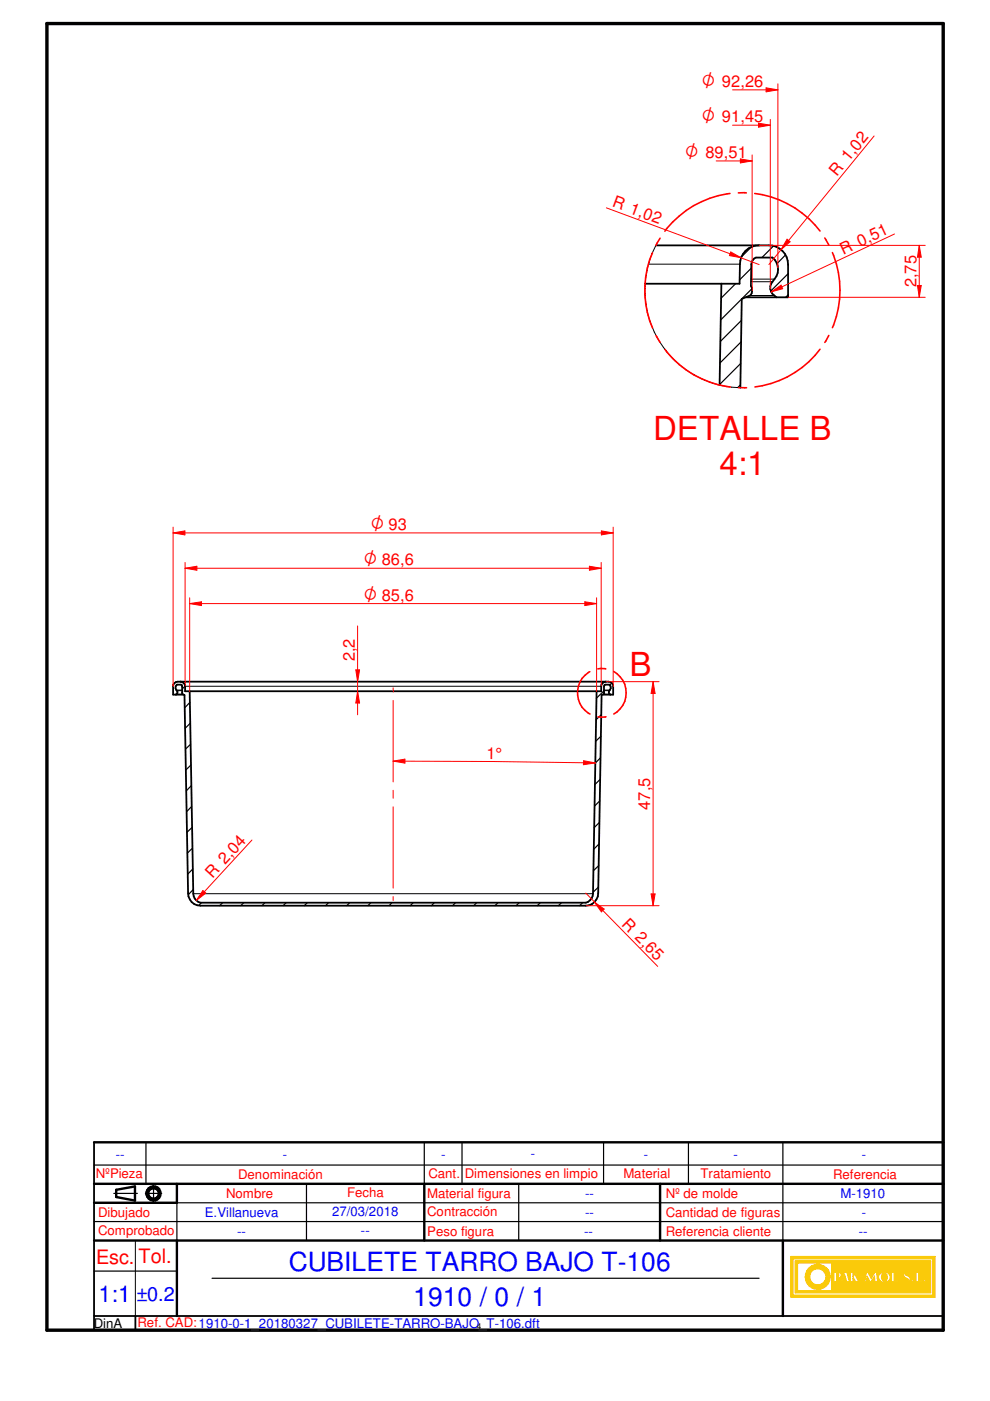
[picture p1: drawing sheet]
<svg xmlns="http://www.w3.org/2000/svg" width="210mm" height="297mm" viewBox="0 0 210 297" stroke-linecap="round" stroke-linejoin="round" font-family="sans-serif">
<path d="M9.9 5h190.1v277h-190.1z" fill="none" stroke="#000" stroke-width=".72"/>
<g fill="none" stroke="#000" stroke-width=".51">
<path d="M19.9 255h17.6M19.9 251h180.1M24.6 252.3v1.5M28.6 251.5v3.1M140 251v12M19.9 263h180.1M166 263v16"/>
<circle cx="32.5" cy="253" r="1.5"/>
<circle cx="32.6" cy="253" r="1.14"/>
</g>
<path d="M19.9 242.2v39.8h180.1v-39.8M19.9 279h180.1M28.7 279v3" fill="none" stroke="#000" stroke-width=".38"/>
<g fill="none" stroke="#000" stroke-width=".25">
<path d="M19.9 247h180.1M19.9 259h180.1M24.1 253h5M30.8 253h3.5M30.9 242.2v8.8M32.6 251.3v3.5M37.5 255v8M65 251v12M98 242.2v8.8M110 251v12M128 242.2v8.8M146 242.2v8.8"/>
<path d="M166 242.2v20.8M19.9 269.5h17.6M45 271h116"/>
</g>
<g fill="#faca0a">
<path d="M167.7 266.4v8.6h30.5v-8.6zM168.1 266.9h29.7v7.7h-29.7z" fill-rule="evenodd"/>
<path d="M168.6 267.3v6.8h28.7v-6.8zM193.1 271.5a.3 .3 0 0 1 .6 0 .3 .3 0 0 1-.6 0zM194.2 269.7h.6v1.9h.8v.2h-1.4zM195.9 271.4l.4-.1v.4l-.3 .1zM169.1 267.8h7.2v5.8h-7.2zM176.8 269.7h.8a.61 .61 0 0 1 .8 .5 .61 .61 0 0 1-.6 .7h-.4v.9h-.6zM179 269.7h.5l.6 2.1h-.6l-.1-.4h-.6l-.2 .4h-.2zM180.3 269.7h.5v.9l.8-.9h.3l-.5 .7 .7 1.4h-.7l-.5-.9-.1 .9h-.5zM182.2 270.6h.8v.2h-.8zM183.7 269.7h.3l.7 1.4 .8-1.4h.3l.3 2.1h-.6l-.1-1.2-.7 1.2h-.2l-.6-1.2-.2 1.2h-.4zM186.4 270.2a1.19 1.19 0 0 1 1.7-.4 1.19 1.19 0 0 1 .3 1.7 1.2 1.2 0 0 1-1.5 .2 1.2 1.2 0 0 1-.5-1.5zM189 269.7h.6v1.9h.8v.2h-1.4zM191.6 270a.73 .73 0 0 1 .8-.3 .73 .73 0 0 1 .6 .6l-.3 .1a.35 .35 0 0 0-.3-.5 .35 .35 0 0 0-.4 .4l.3 .1a.74 .74 0 0 1 .6 1.1 .74 .74 0 0 1-1.2 .1l-.1-.5h.2v.3a.35 .35 0 0 0 .5 .2 .35 .35 0 0 0 .1-.5 .88 .88 0 0 1-.8-1.1z" fill-rule="evenodd"/>
</g>
<g fill="none" stroke="#faca0a" stroke-width=".25">
<path d="M176.8 269.7h.8a.63 .63 0 0 1 .7 .3 .63 .63 0 0 1 0 .8l-.9 .1v.9h-.6zM179 269.7h.5l.6 2.1h-.6l-.1-.4h-.6l-.2 .4h-.2zM180.3 269.7h.5v.9l.8-.9h.3l-.5 .7 .7 1.4h-.7l-.5-.9-.1 .9h-.5zM183.7 269.7h.3l.7 1.4 .8-1.4h.3l.3 2.1h-.6l-.1-1.2-.7 1.2h-.2l-.6-1.2-.2 1.2h-.4zM186.4 270.2a1.19 1.19 0 0 1 1.7-.4 1.19 1.19 0 0 1 .3 1.7 1.2 1.2 0 0 1-1.5 .2 1.2 1.2 0 0 1-.5-1.5zM191.8 271.3h.1M192.2 271.7l-.4-.3v-.3h-.2a.73 .73 0 0 0 .4 .7 .73 .73 0 0 0 .8-.1M192.2 271.7h.1M192.2 269.7l-.4 .2-.2 .4a1.24 1.24 0 0 0 .9 1l.1 .1M192.3 269.7h.1M192.3 269.7l.6 .3 .1 .3-.3 .1a.35 .35 0 0 0-.3-.5 .35 .35 0 0 0-.4 .4l1 .6-.2 .8M192.3 270.4h.1"/>
<path d="M192.6 271.4h.1M192.6 271.4l-.4 .3M192.8 271.7h.1"/>
</g>
<path d="M171.3 269.1a2.65 2.65 0 0 1 2.9-.9 2.65 2.65 0 0 1 1.8 2.4h-.9a1.75 1.75 0 0 0-2.6-1.4 1.75 1.75 0 0 0 0 3 1.75 1.75 0 0 0 2.6-1.4h.9a2.66 2.66 0 0 1-3.6 2.4 2.66 2.66 0 0 1-1.1-4.1z" fill-rule="evenodd" fill="#faca0a"/>
<path d="M171.5 268.9a2.65 2.65 0 0 1 2.8-.7 2.65 2.65 0 0 1 1.7 2.4h-.9a1.74 1.74 0 0 0-2.6-1.4 1.74 1.74 0 0 0 0 3 1.74 1.74 0 0 0 2.6-1.4h.9a2.65 2.65 0 0 1-3.7 2.3 2.65 2.65 0 0 1-.8-4.2z" fill="none" stroke="#faca0a" stroke-width=".25"/>
<path d="M177.4 270l.4 .2v.4l-.3 .2h-.1z" fill-rule="evenodd" fill="#faca0a"/>
<path d="M177.4 270l.4 .2v.4l-.3 .2h-.1z" fill="none" stroke="#faca0a" stroke-width=".25"/>
<path d="M179.1 270.3l.2 .8h-.5z" fill="#faca0a"/>
<path d="M179.1 270.3l.2 .8h-.5z" fill="none" stroke="#faca0a" stroke-width=".25"/>
<path d="M187.1 270.2a.65 .65 0 0 1 .8-.1 .65 .65 0 0 1 .3 .7 .68 .68 0 0 1-.7 .9 .68 .68 0 0 1-.6-.9z" fill-rule="evenodd" fill="#faca0a"/>
<g fill="none" stroke="#faca0a" stroke-width=".25">
<path d="M167.7 266.4h30.5v8.6h-30.5zM168.1 266.9h29.7v7.7h-29.7zM168.6 267.3h28.7v6.8h-28.7zM169.1 267.8h7.2v5.8h-7.2zM182.2 270.6h.8v.2h-.8zM187.2 270l.3-.1a.9 .9 0 0 1 .6 .9 .9 .9 0 0 1-.6 .9 .96 .96 0 0 1-.3-1.7zM189 269.7h.6v1.9h.8v.2h-1.4zM194.2 269.7h.6v1.9h.8v.2h-1.4zM195.9 271.4l.4-.1v.4l-.3 .1z"/>
<circle cx="193.4" cy="271.5" r=".27"/>
</g>
<path d="M19.9 242.2h180.1M24.6 253.8l4 .8M28.6 251.5l-4 .8M37.5 251v4M90 251v12M37.5 263v16" fill="none" stroke="#000" stroke-width=".51"/>
<g fill="none" stroke="#000" stroke-width=".25">
<path d="M39.2 145.5l-.5 .5M40.3 148.9l-1.1 1.1M40.3 153.3l-1.1 1.1M40.4 157.8l-1.1 1M127.4 156.1l-1.1 1.1M127.5 151.5l-1.1 1.1M128.1 146.5l-1.7 1.5M129.7 144.8l-.4 .4M40.5 162.2l-1.1 1M40.6 166.6l-1.1 1.1M40.6 171l-1 1.1M40.7 175.4l-1.1 1.1"/>
<path d="M40.8 179.8l-1.1 1.1M127 178.9l-1.1 1.1M127.1 174.4l-1.1 1.1M127.2 169.8l-1.1 1.1M127.3 165.2l-1.1 1.1M127.3 160.7l-1.1 1.1M40.9 184.2l-1.1 1.1M40.9 188.6l-1 1.1M42.7 191.4l-.6 .6M47.2 191.4l-.6 .6M51.7 191.4l-.6 .6M56.2 191.4l-.7 .6"/>
<path d="M60.7 191.4l-.7 .6M65.2 191.4l-.7 .6M69.6 191.4l-.6 .6M74.1 191.4l-.6 .6M78.6 191.4l-.6 .6M83.1 191.4l-.6 .6M87.6 191.4l-.6 .6M92.1 191.4l-.6 .6M96.6 191.4l-.6 .6M101 191.4l-.5 .6M105.6 191.4l-.7 .6M110.1 191.4l-.7 .6"/>
<path d="M114.6 191.4l-.7 .6M119 191.4l-.6 .6M123.5 191.4l-.6 .6M126.9 188.1l-1.2 1.1M127 183.5l-1.2 1.1M37.5 255h162.5M90 242.2v8.8"/>
</g>
<path d="M37.4 146.3h1.3M37.4 147.2h1.3M37.5 146.4h1.2M39.2 145.5h88.3M128 147.2h1.3M128.1 146.4h1.1M128.1 146.3h1.2M41 189.5h84.7M28.7 263v16" fill="none" stroke="#000" stroke-width=".21"/>
<path d="M37.3 147.3a.55 .55 0 0 0 .1-1l-.2-.4 .1-.4 .2-.3h.9l.2 .3 .1 1.7 .4 .2 .8 42a2.6 2.6 0 0 0 2.6 2.6h81.7a2.68 2.68 0 0 0 2.6-2.6l.8-42 .5-.2v-1.9l1.1-.1a.99 .99 0 0 1-.1 1.5v.3l.3 .3M38.2 144.5a1.01 1.01 0 0 1 1 1v1.1h88.3v-1.1a1.01 1.01 0 0 1 1-1M38.9 147.3h-2.2v-1.8a1.01 1.01 0 0 1 1-1h91.3a1.01 1.01 0 0 1 1 1v1.8h-2.2M40.2 146.6l.8 42.9a1.99 1.99 0 0 0 1.5 1.9h81.7a2.08 2.08 0 0 0 1.5-1.9l.8-42.9" fill="none" stroke="#000" stroke-width=".38"/>
<path d="M40.2 126.7v19.9M40.2 128l2.5-.4v.8zM126.5 126.7v19.9" fill="none" stroke="#f00" stroke-width=".21"/>
<path d="M40.2 128l2.5-.4v.8z" fill="#f00"/>
<path d="M124 127.6l2.5 .4-2.5 .4z" fill="none" stroke="#f00" stroke-width=".21"/>
<path d="M124 127.6l2.5 .4-2.5 .4z" fill="#f00"/>
<path d="M39.2 119.3v26.2M127.5 119.3v26.2M39.2 120.5l2.5-.4v.8zM40.2 128h86.3" fill="none" stroke="#f00" stroke-width=".21"/>
<path d="M39.2 120.5l2.5-.4v.8z" fill="#f00"/>
<path d="M125 120.1l2.5 .4-2.5 .4z" fill="none" stroke="#f00" stroke-width=".21"/>
<path d="M125 120.1l2.5 .4-2.5 .4z" fill="#f00"/>
<path d="M39.2 120.5h88.3M75.4 142h.8l-.4 2.5z" fill="none" stroke="#f00" stroke-width=".21"/>
<path d="M75.4 142h.8l-.4 2.5z" fill="#f00"/>
<path d="M75.8 146.6l.4 2.5h-.8z" fill="none" stroke="#f00" stroke-width=".21"/>
<path d="M75.8 146.6l.4 2.5h-.8z" fill="#f00"/>
<path d="M36.7 111.8v33.7M36.7 113l2.5-.4v.8zM130 111.8v33.7M75.8 132.7v18.9" fill="none" stroke="#f00" stroke-width=".21"/>
<path d="M36.7 113l2.5-.4v.8z" fill="#f00"/>
<path d="M127.5 112.6l2.5 .4-2.5 .4z" fill="none" stroke="#f00" stroke-width=".21"/>
<path d="M127.5 112.6l2.5 .4-2.5 .4z" fill="#f00"/>
<path d="M185.3 28.8l-22.3 27.3M166.9 50.7l.6 .6-1.9 1.6zM36.7 113h93.3" fill="none" stroke="#f00" stroke-width=".21"/>
<g fill="none" stroke="#f00" stroke-width=".34">
<path d="M138.3 53.6a20.2 20.2 0 0 0 0 15.9M140 50.5l-.9 1.5M154.8 41a20.3 20.3 0 0 0-13.8 8M156.5 40.9h1.7M160 41a20.9 20.9 0 0 1 13.9 8M174.9 50.5l.8 1.4M176.5 53.6a20.5 20.5 0 0 1 0 15.9M139.1 71.2l.9 1.4M141 74.1a20.2 20.2 0 0 0 13.8 7.9M173.9 74a20.5 20.5 0 0 1-13.8 8M175.7 71.1l-.8 1.5M156.6 82.2h1.7"/>
<path d="M125.1 142.4a5.1 5.1 0 0 0 0 9M126.7 141.8h1.7M126.8 152h1.7M130.1 142.4a5.2 5.2 0 0 1 0 9"/>
</g>
<path d="M159.3 52.4l-2 2M159.3 56.9l-2.5 2.5M164 52.2l-2.5 2.4M166.5 54.1l-1.8 1.8M167.1 58l-3.7 3.7M156 60.2l-3.1 3M157.1 77l-4.5 4.5M157.1 72.5l-4.4 4.5M157.2 67.9l-4.5 4.5M159.4 61.2l-6.6 6.6M167.1 62.5l-.5 .5M157 81.6l-.6 .6" fill="none" stroke="#000" stroke-width=".25"/>
<path d="M139.1 52h23.9a4 4 0 0 1 4.1 4.1v6.9h-8.9M161 52a4 4 0 0 0-4.1 4l-.1 4.2h-20M153 60.2l-.4 21.4M164.6 63a2.24 2.24 0 0 1-.4-3.8 3.2 3.2 0 0 0-.4-4.6h-3.5a1.62 1.62 0 0 0-1 1.4l-.1 4.6a1.82 1.82 0 0 1-.1 2l-1.8 .8-.3 18.8" fill="none" stroke="#000" stroke-width=".38"/>
<path d="M137.5 56h19.4M139.1 52a20.6 20.6 0 0 0 17.9 30.2M159.3 59.7h4.5M159.3 59.2h4.9M159 62.7h5.2" fill="none" stroke="#000" stroke-width=".21"/>
<path d="M166.9 50.7l.6 .6-1.9 1.6z" fill="#f00"/>
<path d="M128.6 44.1l32.4 12M154.9 53.4l2.2 1.3-2.5-.5z" fill="none" stroke="#f00" stroke-width=".21"/>
<path d="M154.9 53.4l2.2 1.3-2.5-.5z" fill="#f00"/>
<path d="M189.7 49.6l-26.2 12.3M163.5 61.9l2.1-1.4 .3 .7z" fill="none" stroke="#f00" stroke-width=".21"/>
<path d="M163.5 61.9l2.1-1.4 .3 .7z" fill="#f00"/>
<path d="M160.8 26.1l2.5 .4-2.5 .5zM163.3 25.3v36M83.4 145.8v.9M83.4 148.5v17.3M83.4 167.6v1.6M83.4 171.1v17.2M83.4 190.1v.8" fill="none" stroke="#f00" stroke-width=".21"/>
<path d="M160.8 26.1l2.5 .4-2.5 .5z" fill="#f00"/>
<path d="M162.4 18.6l2.5 .4-2.5 .5zM164.9 17.8v39M155.3 26.5h8" fill="none" stroke="#f00" stroke-width=".21"/>
<path d="M162.4 18.6l2.5 .4-2.5 .5z" fill="#f00"/>
<path d="M155.3 19h9.6M161 52h35.2M194.9 52l.4 2.5h-.8zM167.1 63h29.1" fill="none" stroke="#f00" stroke-width=".21"/>
<path d="M194.9 52l.4 2.5h-.8z" fill="#f00"/>
<path d="M194.5 60.5h.8l-.4 2.5z" fill="none" stroke="#f00" stroke-width=".21"/>
<path d="M194.5 60.5h.8l-.4 2.5z" fill="#f00"/>
<path d="M157 33.7l2.5 .4-2.5 .4zM159.5 32.9v28.7M194.9 52v11" fill="none" stroke="#f00" stroke-width=".21"/>
<path d="M157 33.7l2.5 .4-2.5 .4z" fill="#f00"/>
<path d="M151.8 34.1h7.7M123.7 161.3l2.5 .5-2.5 .3z" fill="none" stroke="#f00" stroke-width=".21"/>
<path d="M123.7 161.3l2.5 .5-2.5 .3z" fill="#f00"/>
<path d="M83.4 161.4l2.5-.4v.8z" fill="none" stroke="#f00" stroke-width=".21"/>
<path d="M83.4 161.4l2.5-.4v.8z" fill="#f00"/>
<path d="M128.5 144.5h11.2M138.5 144.5l.4 2.5h-.9zM83.4 161.4l42.8 .4M124.2 192h15.5" fill="none" stroke="#f00" stroke-width=".21"/>
<path d="M138.5 144.5l.4 2.5h-.9z" fill="#f00"/>
<path d="M138 189.5h.9l-.4 2.5z" fill="none" stroke="#f00" stroke-width=".21"/>
<path d="M138 189.5h.9l-.4 2.5z" fill="#f00"/>
<path d="M138.5 144.5v47.5M124.2 189.4l15.2 15.5M126 191.3l2.1 1.4-.6 .6z" fill="none" stroke="#f00" stroke-width=".21"/>
<path d="M126 191.3l2.1 1.4-.6 .6z" fill="#f00"/>
<path d="M53.4 178.1l-11.8 12.8M43 188.8l.6 .6-2 1.5z" fill="none" stroke="#f00" stroke-width=".21"/>
<path d="M43 188.8l.6 .6-2 1.5z" fill="#f00"/>
<g font-size="7" fill="#f00">
<text x="138.5" y="93.2">DETALLE B</text>
<text x="152.5" y="100.7">4:1</text>
<text x="133.4" y="143.4">B</text>
</g>
<g font-size="5.6" fill="#00f">
<text x="61.3" y="269.4">CUBILETE TARRO BAJO T-106</text>
<text x="87.6" y="276.9">1910 / 0 / 1</text>
</g>
<text font-size="4.9" fill="#00f" x="20.9" y="276">1:1</text>
<g font-size="4.2" fill="#f00">
<text x="20.4" y="267.9">Esc.</text>
<text x="29.3" y="267.9">Tol.</text>
</g>
<text font-size="4.2" fill="#00f" x="28.9" y="275.8">±0.2</text>
<g font-size="3.9" fill="#f00">
<text x="148.8" y="18.4">O 92,26</text>
<text x="148.8" y="25.9">O 91,45</text>
<text x="145.3" y="33.5">O 89,51</text>
<text x="78.7" y="112.4">O 93</text>
<text x="77.2" y="119.8">O 86,6</text>
<text x="77.2" y="127.4">O 85,6</text>
</g>
<g font-size="3.5" fill="#f00">
<text x="177.4" y="37.5" transform="rotate(-51 177.4 37.5)">R 1,02</text>
<text x="129.6" y="43.8" transform="rotate(20 129.6 43.8)">R 1,02</text>
<text x="178.8" y="54.1" transform="rotate(-25 178.8 54.1)">R 0,51</text>
<text x="194.3" y="60.9" transform="rotate(-90 194.3 60.9)">2,75</text>
<text x="75.2" y="140.2" transform="rotate(-90 75.2 140.2)">2,2</text>
<text x="103.1" y="160.8">1°</text>
<text x="137.9" y="171.7" transform="rotate(-90 137.9 171.7)">47,5</text>
<text x="45" y="186.3" transform="rotate(-47 45 186.3)">R 2,04</text>
<text x="131.7" y="196.1" transform="rotate(45 131.7 196.1)">R 2,65</text>
</g>
<g font-size="2.8" fill="#00f">
<text x="24.6" y="245.7">--</text>
<text x="60" y="245.7">-</text>
<text x="93.5" y="245.7">-</text>
<text x="112.5" y="245.6">-</text>
<text x="136.5" y="245.7">-</text>
<text x="155.5" y="245.7">-</text>
<text x="182.7" y="245.7">-</text>
<text x="43.4" y="258">E.Villanueva</text>
<text x="70.4" y="257.9">27/03/2018</text>
<text x="124" y="258">--</text>
<text x="124" y="254">--</text>
<text x="178.2" y="254">M-1910</text>
<text x="182.8" y="257.9">-</text>
<text x="50.3" y="262">--</text>
<text x="76.5" y="261.9">--</text>
<text x="123.8" y="262">--</text>
<text x="182.1" y="262.1">--</text>
</g>
<g font-size="2.8" fill="#f00">
<text x="20.3" y="249.7">NºPieza</text>
<text x="50.5" y="250">Denominación</text>
<text x="90.8" y="249.7">Cant.</text>
<text x="98.6" y="249.7">Dimensiones en limpio</text>
<text x="132.2" y="249.7">Material</text>
<text x="148.5" y="249.7">Tratamiento</text>
<text x="176.7" y="250">Referencia</text>
<text x="20.8" y="257.9">Dibujado</text>
<text x="47.9" y="254">Nombre</text>
<text x="73.6" y="253.8">Fecha</text>
<text x="90.6" y="253.9">Material figura</text>
<text x="90.6" y="257.9">Contracción</text>
<text x="141.1" y="254">Nº de molde</text>
<text x="141.1" y="257.9">Cantidad de figuras</text>
<text x="20.8" y="261.9">Comprobado</text>
<text x="90.6" y="262">Peso figura</text>
<text x="141.1" y="262">Referencia cliente</text>
<text x="29.2" y="281.4">Ref. CAD:1910-0-1_20180327_CUBILETE-TARRO-BAJO_T-106.dft</text>
</g>
<text font-size="2.8" x="19.9" y="281.5">DinA</text>
<text font-size="1.7" x="101.1" y="281.7">4</text>
</svg>
